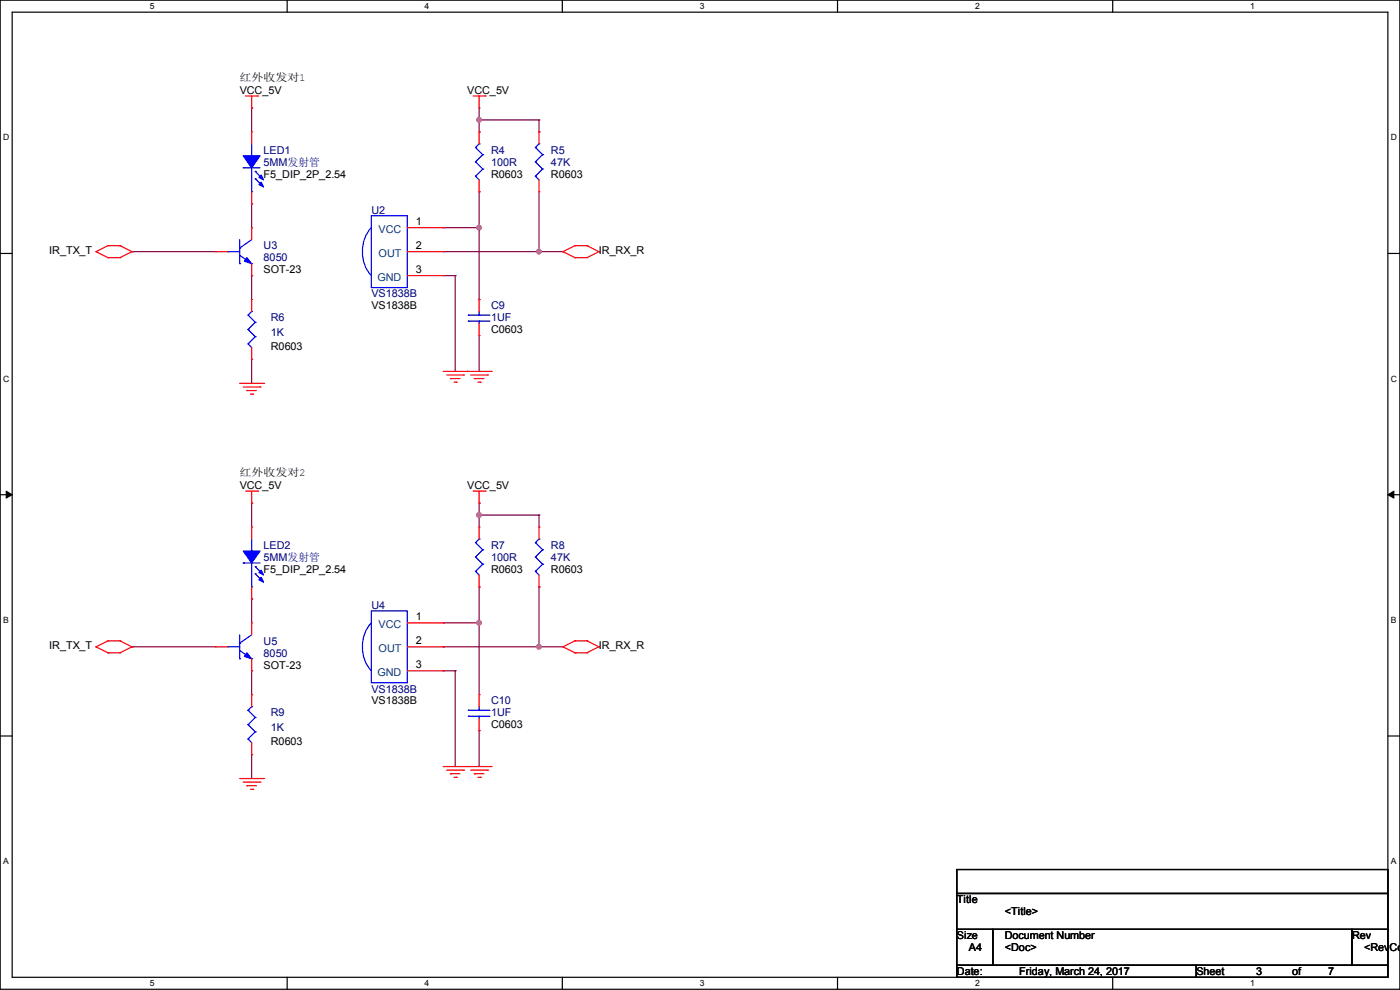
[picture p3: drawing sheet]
<svg xmlns="http://www.w3.org/2000/svg" width="297mm" height="210mm" viewBox="0 0 297 210" stroke-linecap="round" stroke-linejoin="round" font-family="sans-serif">
<path d="M0 0h297v209.8h-297zM2.6 2.6h291.8v204.7h-291.8z" fill="none" stroke="#000" stroke-width=".25"/>
<g fill="#fff">
<path d="M31.7 .3h1v2h-1z"/>
<path d="M31.7 207.6h1v1.9h-1z"/>
</g>
<path d="M60.9 0v2.6M60.9 207.3v2.5" fill="none" stroke="#000" stroke-width=".25"/>
<g fill="#fff">
<path d="M90.1 .3h1v2h-1z"/>
<path d="M90.1 207.6h1v1.9h-1z"/>
</g>
<path d="M119.3 0v2.6M119.3 207.3v2.5" fill="none" stroke="#000" stroke-width=".25"/>
<g fill="#fff">
<path d="M148.5 .3h.9v2h-.9z"/>
<path d="M148.5 207.6h.9v1.9h-.9z"/>
</g>
<path d="M177.7 0v2.6M177.7 207.3v2.5" fill="none" stroke="#000" stroke-width=".25"/>
<g fill="#fff">
<path d="M206.8 .3h1v2h-1z"/>
<path d="M206.8 207.6h1v1.9h-1z"/>
</g>
<path d="M236.1 0v2.6M236.1 207.3v2.5" fill="none" stroke="#000" stroke-width=".25"/>
<g fill="#fff">
<path d="M265.2 .3h1v2h-1z"/>
<path d="M265.2 207.6h1v1.9h-1z"/>
<path d="M.7 28.2h1.2v1.9h-1.2z"/>
<path d="M295.1 28.2h1.2v1.9h-1.2z"/>
<path d="M.7 79.3h1.2v2h-1.2z"/>
<path d="M295.1 79.3h1.2v2h-1.2z"/>
</g>
<path d="M0 53.8h2.6M294.4 53.8h2.6" fill="none" stroke="#000" stroke-width=".25"/>
<g fill="#fff">
<path d="M.7 130.5h1.2v2h-1.2z"/>
<path d="M295.1 130.5h1.1v2h-1.1z"/>
</g>
<path d="M0 104.9h2.6M294.4 104.9h2.6" fill="none" stroke="#000" stroke-width=".25"/>
<path d="M1.3 104.2l1.3 .7-1.3 .8zM294.4 104.9l1.3-.7v1.5z" fill="#000" stroke="#000" stroke-width=".21"/>
<g fill="#fff">
<path d="M.7 181.7h1.2v2h-1.2z"/>
<path d="M295.1 181.7h1.1v2h-1.1z"/>
</g>
<path d="M0 156.1h2.6M294.4 156.1h2.6M203 184.4h91.4v5.1h-91.4zM203 189.5h91.4v7.6h-91.4zM203 197.1h7.6v7.7h-7.6zM210.6 197.1h76.2v7.7h-76.2zM286.8 197.1h7.6v7.7h-7.6zM203 204.8h50.8v2.5h-50.8zM253.8 204.8h40.6v2.5h-40.6z" fill="none" stroke="#000" stroke-width=".25"/>
<g fill="none" stroke="#800040" stroke-width=".25">
<path d="M53.4 22.9h.1M53.4 22.9v5.1M101.6 25.4h.1M101.6 28h.1M101.6 22.9v5.1M101.6 25.4h12.7M114.3 25.4h.1M114.3 28h.1M114.3 25.4v2.6M28 53.4h.1M28 53.4h17.8M53.4 43.2h.1"/>
<path d="M53.4 58.5h.1M53.4 43.2v5.1M53.4 58.5v5M94 48.3h7.6M94 58.5h2.6M94 53.4h25.4M96.6 58.5h.1M96.6 58.5v20.3M101.6 48.3h.1M101.6 40.7h.1M101.6 40.7v22.8M114.3 53.4h.1"/>
<path d="M114.3 40.7v12.7M119.4 53.4h.1M53.4 76.2h.1M53.4 76.2v5.1M96.6 78.8h.1M101.6 63.5h.1M101.6 78.8h.1M101.6 71.2v7.6M53.4 106.7h.1M53.4 106.7v5.1M101.6 109.3h.1M101.6 106.7h.1"/>
<path d="M101.6 106.7v5.1M101.6 109.3h12.7M114.3 109.3h.1M114.3 109.3v2.5M28 137.2h.1M28 137.2h17.8M53.4 127h.1M53.4 127v5.1M94 132.1h.1M94 137.2h.1M94 132.1h7.6M94 137.2h25.4"/>
<path d="M101.6 124.5h.1M101.6 132.1h.1M101.6 124.5v22.9M114.3 124.5h.1M114.3 124.5v12.7M119.4 137.2h.1M53.4 142.3h.1M53.4 142.3v5.1M94 142.3h.1M94 142.3h2.6M96.6 142.3h.1M96.6 142.3v20.3"/>
<path d="M101.6 155h.1M101.6 155v7.6M53.4 160.1h.1M53.4 160.1v5"/>
</g>
<g fill="#f0f" stroke="#f0f" stroke-width=".25">
<circle cx="101.6" cy="48.3" r=".49"/>
<circle cx="101.6" cy="25.4" r=".49"/>
<circle cx="114.3" cy="53.4" r=".49"/>
<circle cx="101.6" cy="132.1" r=".49"/>
<circle cx="101.6" cy="109.2" r=".49"/>
<circle cx="114.3" cy="137.2" r=".49"/>
</g>
<g fill="none" stroke="#f00" stroke-width=".25">
<path d="M52.1 20.4h2.6M53.4 22.9h.1M53.4 28h.1M53.4 20.4v2.5M53.4 28v2.5M54.7 20.4h.1M100.4 20.4h2.5M101.6 22.9h.1M101.6 28h.1M101.6 20.4v2.5M101.6 28v2.5M101.6 38.1v2.6"/>
<path d="M102.9 20.4h.1M114.3 28h.1M114.3 28v2.5M114.3 38.1v2.6M20.4 53.4h.1M20.4 53.4l2.5 1.3M22.9 52.1h.1M22.9 54.7h.1M22.9 54.7h2.5M22.9 52.1h2.5M22.9 52.1l-2.5 1.3M25.4 52.1h.1"/>
<path d="M25.4 54.7h.1M25.4 52.1l2.6 1.3M28 53.4h.1M28 53.4l-2.6 1.3M45.8 53.4h.1M45.8 53.4h2.5M53.4 58.5h.1M53.4 48.3h.1M53.4 43.2h.1M53.4 40.7v2.5M53.4 48.3v2.5M53.4 55.9v2.6"/>
<path d="M86.4 53.4h7.6M86.4 48.3h7.6M86.4 58.5h7.6M94 48.3h.1M94 53.4h.1M94 58.5h.1M101.6 40.7h.1M114.3 40.7h.1M119.4 53.4h.1M119.4 53.4l2.6 1.3M122 54.7h.1M122 52.1h.1"/>
<path d="M122 54.7h2.5M122 52.1l-2.6 1.3M122 52.1h2.5M124.5 54.7h.1M124.5 52.1h.1M124.5 52.1l2.5 1.3M127 53.4h.1M127 53.4l-2.5 1.3M53.4 76.2h.1M53.4 63.5h.1M53.4 63.5v2.6M53.4 73.7v2.5"/>
<path d="M94 78.8h10.2M94.8 79.5h3.5M98.3 79.5h.1M99.1 78.8h.1M99.9 79.5h3.5M101.6 71.2h.1M101.6 63.5h.1M101.6 63.5v2.6M101.6 68.6v2.6M103.4 79.5h.1M104.2 78.8h.1M50.8 81.3h5.1"/>
<path d="M51.6 82.1h3.6M52.4 82.8h.1M52.4 82.8h2M53.1 83.6h.5M53.6 83.6h.1M55.2 82.1h.1M55.9 81.3h.1M95.5 80.3h.1M95.5 80.3h2.1M96.3 81.1h.5M96.8 81.1h.1M100.6 80.3h.1"/>
<path d="M100.6 80.3h2.1M101.4 81.1h.5M101.9 81.1h.1M52.1 104.2h2.6M53.4 106.7h.1M53.4 111.8h.1M53.4 104.2v2.5M53.4 111.8v2.5M54.7 104.2h.1M100.4 104.2h2.5M101.6 106.7h.1M101.6 111.8h.1"/>
<path d="M101.6 104.2v2.5M101.6 111.8v2.5M102.9 104.2h.1M114.3 111.8h.1M114.3 111.8v2.5M20.4 137.2h.1M20.4 137.2l2.5 1.3M22.9 135.9h.1M22.9 138.5h.1M22.9 138.5h2.5M22.9 135.9h2.5M22.9 135.9l-2.5 1.3"/>
<path d="M25.4 135.9h.1M25.4 138.5h.1M25.4 135.9l2.6 1.3M28 137.2h.1M28 137.2l-2.6 1.3M45.8 137.2h.1M45.8 137.2h2.5M53.4 132.1h.1M53.4 127h.1M53.4 124.5v2.5M53.4 132.1v2.6M53.4 139.7v2.6"/>
<path d="M86.4 137.2h7.6M86.4 132.1h7.6M94 132.1h.1M94 137.2h.1M101.6 124.5h.1M101.6 122v2.5M114.3 124.5h.1M114.3 122v2.5M119.4 137.2h.1M119.4 137.2l2.6 1.3M122 138.5h.1M122 135.9h.1"/>
<path d="M122 138.5h2.5M122 135.9l-2.6 1.3M122 135.9h2.5M124.5 138.5h.1M124.5 135.9h.1M124.5 135.9l2.5 1.3M127 137.2h.1M127 137.2l-2.5 1.3M53.4 147.4h.1M53.4 142.3h.1M53.4 147.4v2.5M53.4 157.5v2.6"/>
<path d="M86.4 142.3h7.6M94 142.3h.1M101.6 155h.1M101.6 147.4h.1M101.6 147.4v2.5M101.6 152.4v2.6M50.8 165.1h5.1M51.6 165.9h3.6M52.4 166.7h.1M52.4 166.7h2M53.1 167.4h.5M53.4 160.1h.1"/>
<path d="M53.6 167.4h.1M55.2 165.9h.1M55.9 165.1h.1M94 162.6h10.2M94.8 163.4h3.5M95.5 164.1h.1M95.5 164.1h2.1M96.3 164.9h.5M96.8 164.9h.1M98.3 163.4h.1M99.1 162.6h.1M99.9 163.4h3.5"/>
<path d="M100.6 164.1h.1M100.6 164.1h2.1M101.4 164.9h.5M101.9 164.9h.1M103.4 163.4h.1M104.2 162.6h.1"/>
</g>
<g fill="none" stroke="#00f" stroke-width=".25">
<path d="M51.6 35.6h.1M51.6 35.6h3.6M53.4 33.1h.1M53.4 30.5v2.6M53.4 35.6v5.1M54.1 36.4h.1M54.1 37.9h.1M54.1 36.4l1.6 1.5M54.1 37.9l1.6 1.5M100.9 37.4h.1M100.9 34.3h.1M100.9 31.3h.1"/>
<path d="M100.9 37.4l.7 .7M100.9 34.3l1.5 1.6M100.9 31.3l1.5 1.5M101.6 30.5h.1M101.6 30.5l-.7 .8M102.4 35.9h.1M102.4 32.8h.1M102.4 35.9l-1.5 1.5M102.4 32.8l-1.5 1.5M113.6 37.4h.1M113.6 34.3h.1M113.6 31.3h.1"/>
<path d="M113.6 37.4l.7 .7M113.6 34.3l1.5 1.6M113.6 31.3l1.5 1.5M114.3 30.5h.1M114.3 30.5l-.7 .8M115.1 35.9h.1M115.1 32.8h.1M115.1 35.9l-1.5 1.5M115.1 32.8l-1.5 1.5M48.3 53.4h.1M48.3 53.4h2.5M50.8 55.9h.1"/>
<path d="M50.8 52.6h.1M50.8 50.8v5.1M50.8 54.1l2.6 1.8M53.4 55.9h.1M53.4 40.7h.1M53.4 50.8l-2.6 1.8M78.8 45.8h7.6v15.2h-7.6zM78.8 48.3a7.7 7.7 0 0 0 0 10.2M52.6 72.9h.1M52.6 69.9h.1M52.6 66.8h.1M52.6 72.9l.8 .8"/>
<path d="M52.6 69.9l1.5 1.5M52.6 66.8l1.5 1.6M53.4 66.1h.1M53.4 66.1l-.8 .7M54.1 71.4h.1M54.1 68.4h.1M54.1 71.4l-1.5 1.5M54.1 68.4l-1.5 1.5M99.4 66.8h.1M99.4 68.1h.1M99.4 66.8h4.5M99.4 68.1h4.5"/>
<path d="M101.6 68.1h.1M101.6 66.8h.1M101.6 66.1v.7M101.6 68.1v.5M51.6 119.4h.1M51.6 119.4h3.6M53.4 116.9h.1M53.4 114.3v2.6M53.4 119.4v5.1M100.9 118.2h.1M100.9 115.1h.1M100.9 118.2l1.5 1.5"/>
<path d="M100.9 115.1l1.5 1.5M101.6 114.3h.1M101.6 114.3l-.7 .8M102.4 119.7h.1M102.4 116.6h.1M102.4 119.7l-1.5 1.5M102.4 116.6l-1.5 1.6M113.6 118.2h.1M113.6 115.1h.1M113.6 118.2l1.5 1.5M113.6 115.1l1.5 1.5M114.3 114.3h.1"/>
<path d="M114.3 114.3l-.7 .8M115.1 119.7h.1M115.1 116.6h.1M115.1 119.7l-1.5 1.5M115.1 116.6l-1.5 1.6M48.3 137.2h.1M48.3 137.2h2.5M50.8 139.7h.1M50.8 136.4h.1M50.8 134.7v5M50.8 138l2.6 1.7M53.4 139.7h.1"/>
<path d="M53.4 124.5h.1M53.4 134.7l-2.6 1.7M54.1 120.2h.1M54.1 121.7h.1M54.1 120.2l1.6 1.5M54.1 121.7l1.6 1.5M78.8 129.6h7.6v15.2h-7.6zM78.8 132.1a7.7 7.7 0 0 0 0 10.2M100.9 121.2h.1M100.9 121.2l.7 .8M113.6 121.2h.1M113.6 121.2l.7 .8"/>
<path d="M52.6 156.8h.1M52.6 153.7h.1M52.6 150.7h.1M52.6 156.8l.8 .7M52.6 153.7l1.5 1.5M52.6 150.7l1.5 1.5M53.4 149.9h.1M53.4 149.9l-.8 .8M54.1 155.2h.1M54.1 152.2h.1M54.1 155.2l-1.5 1.6M54.1 152.2l-1.5 1.5"/>
<path d="M99.4 150.7h.1M99.4 151.9h.1M99.4 150.7h4.5M99.4 151.9h4.5M101.6 151.9h.1M101.6 150.7h.1M101.6 149.9v.8M101.6 151.9v.5"/>
</g>
<g fill="#00f" stroke="#00f" stroke-width=".25">
<path d="M52.4 54.7l1 1.2-1.5-.5z"/>
<path d="M52.4 138.5l1 1.2-1.5-.5z"/>
<path d="M51.6 33.1h3.6l-1.8 2.5z" fill-rule="evenodd"/>
<path d="M54.9 39.2l.5-.5 .5 1z" fill-rule="evenodd"/>
<path d="M55.4 37.1l.5 1-1-.5z" fill-rule="evenodd"/>
<path d="M51.6 116.9h3.6l-1.8 2.5z" fill-rule="evenodd"/>
<path d="M55.4 122.5l.5 1-1-.5z" fill-rule="evenodd"/>
<path d="M55.4 120.9l.5 1.1-1-.5z" fill-rule="evenodd"/>
</g>
<g font-size="2.3">
<text x="50.8" y="17.1">红外收发对1</text>
<text x="50.8" y="19.9">VCC_5V</text>
<text x="99.1" y="19.9">VCC_5V</text>
<text x="55.9" y="37.7">F5_DIP_2P_2.54</text>
<text x="104.2" y="37.7">R0603</text>
<text x="116.9" y="37.7">R0603</text>
<text x="88.2" y="47.8">1</text>
<text x="10.5" y="53.9">IR_TX_T</text>
<text x="88.2" y="52.8">2</text>
<text x="127" y="53.9">IR_RX_R</text>
<text x="55.9" y="58">SOT-23</text>
<text x="88.2" y="57.9">3</text>
<text x="78.8" y="65.6">VS1838B</text>
<text x="104.2" y="70.7">C0603</text>
<text x="57.5" y="74.3">R0603</text>
<text x="50.8" y="101">红外收发对2</text>
<text x="50.8" y="103.7">VCC_5V</text>
<text x="99.1" y="103.7">VCC_5V</text>
<text x="55.9" y="121.5">F5_DIP_2P_2.54</text>
<text x="104.2" y="121.5">R0603</text>
<text x="116.9" y="121.5">R0603</text>
<text x="88.2" y="131.6">1</text>
<text x="10.5" y="137.8">IR_TX_T</text>
<text x="88.2" y="136.7">2</text>
<text x="127" y="137.8">IR_RX_R</text>
<text x="55.9" y="141.8">SOT-23</text>
<text x="88.2" y="141.7">3</text>
<text x="78.8" y="149.4">VS1838B</text>
<text x="104.2" y="154.5">C0603</text>
<text x="57.5" y="158.1">R0603</text>
<text x="203" y="191.6">Title</text>
<text x="213.2" y="194.1">&lt;Title&gt;</text>
<text x="203" y="199.2">Size</text>
<text x="205.5" y="201.8">A4</text>
<text x="213.2" y="199.2">Document Number</text>
<text x="213.2" y="201.8">&lt;Doc&gt;</text>
<text x="286.8" y="199.2">Rev</text>
<text x="289.4" y="201.8">&lt;RevCod</text>
<text x="203" y="206.8">Date:</text>
<text x="216.2" y="206.8">Friday, March 24, 2017</text>
<text x="253.8" y="206.8">Sheet</text>
<text x="266.5" y="206.8">3</text>
<text x="274.1" y="206.8">of</text>
<text x="281.7" y="206.8">7</text>
</g>
<g font-size="2.3" fill="#000080">
<text x="55.9" y="32.6">LED1</text>
<text x="55.9" y="35.1">5MM发射管</text>
<text x="104.2" y="32.6">R4</text>
<text x="104.2" y="35.1">100R</text>
<text x="116.9" y="32.6">R5</text>
<text x="116.9" y="35.1">47K</text>
<text x="78.8" y="45.3">U2</text>
<text x="55.9" y="52.9">U3</text>
<text x="55.9" y="55.5">8050</text>
<text x="78.8" y="63.1">VS1838B</text>
<text x="104.2" y="65.6">C9</text>
<text x="57.5" y="68.2">R6</text>
<text x="57.5" y="71.2">1K</text>
<text x="104.2" y="68.2">1UF</text>
<text x="55.9" y="116.4">LED2</text>
<text x="55.9" y="119">5MM发射管</text>
<text x="104.2" y="116.4">R7</text>
<text x="104.2" y="119">100R</text>
<text x="116.9" y="116.4">R8</text>
<text x="116.9" y="119">47K</text>
<text x="78.8" y="129.1">U4</text>
<text x="55.9" y="136.7">U5</text>
<text x="55.9" y="139.3">8050</text>
<text x="78.8" y="146.9">VS1838B</text>
<text x="104.2" y="149.4">C10</text>
<text x="57.5" y="152">R9</text>
<text x="57.5" y="155">1K</text>
<text x="104.2" y="152">1UF</text>
</g>
<g font-size="2.3" fill="#004080">
<text x="80.3" y="49.4">VCC</text>
<text x="80.1" y="59.5">GND</text>
<text x="80.3" y="54.4">OUT</text>
<text x="80.3" y="133.2">VCC</text>
<text x="80.1" y="143.3">GND</text>
<text x="80.3" y="138.3">OUT</text>
</g>
<g font-size="1.8">
<text x="31.8" y="1.9">5</text>
<text x="90.1" y="1.9">4</text>
<text x="148.5" y="1.9">3</text>
<text x="206.8" y="1.9">2</text>
<text x="265.2" y="1.9">1</text>
<text x=".7" y="29.8">D</text>
<text x="295.1" y="29.8">D</text>
<text x=".7" y="80.9">C</text>
<text x="295.1" y="80.9">C</text>
<text x=".7" y="132.1">B</text>
<text x="295.1" y="132.1">B</text>
<text x=".7" y="183.3">A</text>
<text x="295.1" y="183.3">A</text>
<text x="31.8" y="209.2">5</text>
<text x="90.1" y="209.2">4</text>
<text x="148.5" y="209.2">3</text>
<text x="206.8" y="209.2">2</text>
<text x="265.2" y="209.2">1</text>
</g>
</svg>
